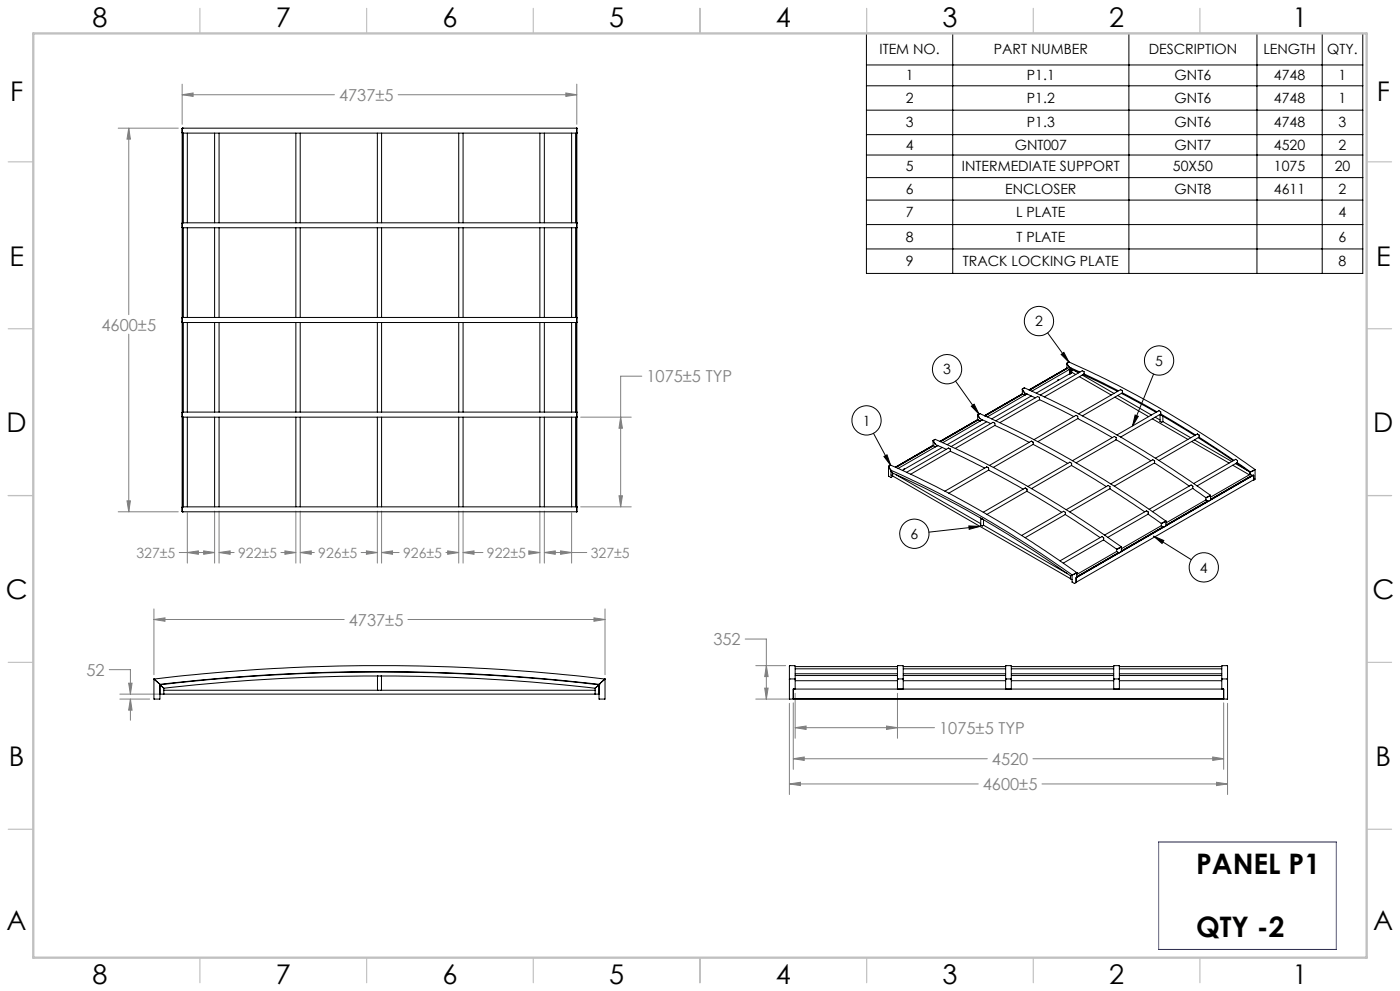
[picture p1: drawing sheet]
<svg xmlns="http://www.w3.org/2000/svg" width="420mm" height="297mm" viewBox="0 0 420 297" stroke-linecap="round" stroke-linejoin="round" font-family="sans-serif">
<g fill="none" stroke="#000" stroke-width=".3">
<path d="M259.9 10h148.9v71.9h-148.9zM259.9 19.5h148.9M285.8 10v71.9M338.7 10v71.9M377.1 10v71.9M396.7 10v71.9M259.9 25.7h148.9M259.9 33h148.9M259.9 40.4h148.9M259.9 46.5h148.9M259.9 53.2h148.9M259.9 60h148.9"/>
<path d="M259.9 67.3h148.9M259.9 74.6h148.9M314.3 99.8l6.4 8.8M286.7 114.2l7 9.9M318.3 106.2l.9-.6 1.5 3zM346.1 112.1l-6.3 15.6M262 129.9l5.2 9.5M265.2 136.8l.9-.5 1.1 3.1zM291.4 121.7l.8-.6 1.5 3zM340.5 124.4l1 .4-1.7 2.9zM290.7 157.6l3.3 .2-3.2 .8zM294 157.8l-15.3 1.7"/>
<path d="M346.1 160.7l11.3 7M346.1 160.7l3 1.3-.5 .9z"/>
<circle cx="311.7" cy="96.2" r="4.4"/>
<circle cx="284.1" cy="110.6" r="4.4"/>
<circle cx="347.7" cy="108" r="4.4"/>
<circle cx="260" cy="126" r="4.4"/>
<circle cx="274.3" cy="160" r="4.4"/>
<circle cx="361.1" cy="170.1" r="4.4"/>
</g>
<g fill="none" stroke="#808080" stroke-width=".3">
<path d="M35.5 38.4h18M38.6 38.4l.5 3.3h-1zM38.6 38.4v55.9M54.6 28.4l3.3-.5v1zM54.6 25.2v12M54.6 28.4h45.7M119.5 28.4h53.5M169.8 27.9l3.2 .5-3.2 .5zM173 25.2v12M38.6 100.2v53.2M192.5 112.7h-6.3v39.2M174.2 125h15.2"/>
<path d="M186.2 125l.5 3.3h-1zM35.5 153.4h18M38.1 150.1h1l-.5 3.3zM56.2 153.7v15.1M64.4 153.2v15.6M65.7 153.2v15.6M88.8 153.2v15.6M90.1 153.2v15.6M113.2 153.2v15.6M114.5 153.2v15.6M137.6 153.2v15.6M138.9 153.2v15.6"/>
<path d="M162 153.2v15.6M163.3 153.2v15.6M171.5 153.7v15.1M174.2 151.9h15.2M185.7 148.6h1l-.5 3.3zM53.8 165.6h10.6M56.2 165.6l3.3-.5v1zM61.1 165.1l3.3 .5-3.3 .5zM65.7 165.6l3.3-.5v1zM65.7 165.6h4.5M84.3 165.6h4.5M85.5 165.1l3.3 .5-3.3 .5z"/>
<path d="M90.1 165.6l3.3-.5v1zM90.1 165.6h4.2M108.3 165.6h4.9M109.9 165.1l3.3 .5-3.3 .5zM114.5 165.6l3.3-.5v1zM114.5 165.6h5.2M133.8 165.6h3.8M134.3 165.1l3.3 .5-3.3 .5zM138.9 165.6l3.3-.5v1zM138.9 165.6h6M158.6 165.1l3.4 .5-3.4 .5zM158.9 165.6h3.1"/>
<path d="M163.3 165.6l3.3-.5v1zM163.3 165.6h12.7M168.2 165.1l3.3 .5-3.3 .5zM46.2 185.7l3.3-.5v1zM46.2 182.5v19.7M46.2 185.7h57.1M122.4 185.7h59.1M178.2 185.2l3.3 .5-3.3 .5zM181.5 182.5v19.7M223.6 191.5h6.3v18M226.7 199.5h9M229.9 199.5l.5 3.3h-1z"/>
<path d="M32.8 200.7h6.3v7.3M35.9 208h11.8M35.9 209.5h9M38.6 204.7h1l-.5 3.3zM39.1 209.5l.5 3.3h-1zM39.1 209.5v6.4M226.7 209.5h10M229.4 206.2h1l-.5 3.3zM236.8 210.8v27.3M238 210.6v20M238.5 218.1l3.3-.5v1zM238.5 207.8v13.5"/>
<path d="M238.5 218.1h41.9M266 217.6l3.2 .5-3.2 .5zM269.2 207.8v13.5M367.1 210.6v20M368.3 210.8v27.3M236.8 234.9h56.7M236.8 234.9l3.3-.4v.9zM238 227.4h58.2M238 227.4l3.3-.5v1zM309.9 227.4h57.2M312.6 234.9h55.7M363.8 226.9l3.3 .5-3.3 .5z"/>
<path d="M364.9 234.5l3.4 .4-3.4 .5z"/>
</g>
<g fill="none" stroke="#c0c0c0" stroke-width=".35">
<path d="M60 2.5v7.5M110 2.5v7.5M160 2.5v7.5M210 2.5v7.5M260 2.5v7.5M310 2.5v7.5M360 2.5v7.5M2.5 48.5h7.5M410 48.5h7.5M2.5 98.5h7.5M410 98.5h7.5M2.5 148.5h7.5"/>
<path d="M410 148.5h7.5M2.5 198.5h7.5M410 198.5h7.5M2.5 248.5h7.5M410 248.5h7.5M60 287v7.5M110 287v7.5M160 287v7.5M210 287v7.5M260 287v7.5M310 287v7.5M360 287v7.5"/>
</g>
<path d="M10 10h400v277h-400z" fill="none" stroke="#c0c0c0" stroke-width=".7"/>
<path d="M347.6 252.3h53.3v32.2h-53.3z" fill="none" stroke="#00f" stroke-width=".3"/>
<path d="M265.2 136.8l.9-.5 1.1 3.1zM291.4 121.7l.8-.6 1.5 3zM346.1 160.7l3 1.3-.5 .9zM318.3 106.2l.9-.6 1.5 3zM340.5 124.4l1 .4-1.7 2.9zM290.7 157.6l3.3 .2-3.2 .8z" fill="#000"/>
<g fill="#808080">
<path d="M90.1 165.6l3.3-.5v1zM109.9 165.1l3.3 .5-3.3 .5zM85.5 165.1l3.3 .5-3.3 .5zM65.7 165.6l3.3-.5v1zM61.1 165.1l3.3 .5-3.3 .5zM56.2 165.6l3.3-.5v1zM114.5 165.6l3.3-.5v1zM134.3 165.1l3.3 .5-3.3 .5zM138.9 165.6l3.3-.5v1zM158.6 165.1l3.4 .5-3.4 .5zM168.2 165.1l3.3 .5-3.3 .5zM163.3 165.6l3.3-.5v1z"/>
<path d="M38.6 204.7h1l-.5 3.3zM39.1 209.5l.5 3.3h-1zM46.2 185.7l3.3-.5v1zM178.2 185.2l3.3 .5-3.3 .5zM38.1 150.1h1l-.5 3.3zM38.6 38.4l.5 3.3h-1zM186.2 125l.5 3.3h-1zM185.7 148.6h1l-.5 3.3zM169.8 27.9l3.2 .5-3.2 .5zM54.6 28.4l3.3-.5v1zM236.8 234.9l3.3-.4v.9zM364.9 234.5l3.4 .4-3.4 .5zM238 227.4l3.3-.5v1zM363.8 226.9l3.3 .5-3.3 .5zM238.5 218.1l3.3-.5v1zM266 217.6l3.2 .5-3.2 .5zM229.9 199.5l.5 3.3h-1zM229.4 206.2h1l-.5 3.3z"/>
</g>
<g fill="none" stroke="#000" stroke-width=".3">
<path d="M54.6 39.8l.2 .1M54.6 38.5v114.8M54.8 38.4h118.1M54.8 38.4l-.2 .1M54.8 39.9h118.1M54.8 38.4h.1M54.8 39.9h.1M54.8 39.9v26.9M55 39.9v26.9M56.2 39.9v26.9M64.4 39.9v26.9M65.7 39.9v26.9"/>
<path d="M88.8 39.9v26.9M90.1 39.9v26.9M113.2 39.9v26.9M114.5 39.9v26.9M137.6 39.9v26.9M138.9 39.9v26.9M162 39.9v26.9M163.3 39.9v26.9M171.5 39.9v26.9M172.7 39.9v26.9M172.9 38.4h.1M172.9 39.9h.1"/>
<path d="M172.9 38.4l.1 .1M173 39.9v26.9M173 39.8l-.1 .1zM173 38.5v114.8M54.8 66.8h.1M54.8 68.3h.1M54.8 66.8h118.1M54.8 68.3h118.1M54.8 68.3v26.8M55 68.3v26.8M56.2 68.3v26.8M64.4 68.3v26.8"/>
<path d="M65.7 68.3v26.8M88.8 68.3v26.8M90.1 68.3v26.8M113.2 68.3v26.8M114.5 68.3v26.8M137.6 68.3v26.8M138.9 68.3v26.8M162 68.3v26.8M163.3 68.3v26.8M171.5 68.3v26.8M172.7 68.3v26.8M172.9 66.8h.1"/>
<path d="M172.9 66.8l.1 .1zM172.9 68.3h.1M173 68.3v26.8M54.8 95.1h.1M54.6 96.5l.2 .2zM54.8 95.1h118.1M54.8 96.7h118.1M54.8 96.7h.1M54.8 96.7v26.8M55 96.7v26.8M56.2 96.7v26.8M64.4 96.7v26.8"/>
<path d="M65.7 96.7v26.8M88.8 96.7v26.8M90.1 96.7v26.8M113.2 96.7v26.8M114.5 96.7v26.8M137.6 96.7v26.8M138.9 96.7v26.8M162 96.7v26.8M163.3 96.7v26.8M171.5 96.7v26.8M172.7 96.7v26.8M172.9 95.1h.1"/>
<path d="M172.9 95.1l.1 .2zM172.9 96.7h.1M173 96.7v26.8M173 96.5l-.1 .2zM306.7 116.6v.1M306.7 118.1l.6 .4 .8-.4-11.9 6.9M306.7 116.6v1.5M306.7 116.7l.6 1M306.7 118.1l-11.3 6.5 11.3-6.5M306.7 118l-11.4 6.6M306.8 118.1l-11.3 6.6M307.3 116.2h.1"/>
<path d="M307.3 116.2l-.6 .4M307.3 116.2l14.5 6.9 15 8.2 14.1 8.7 12.2 8.4M307.3 117.7l.1 .1M307.4 117.8l3.2 1.4M309.4 118.7l-11.9 6.9M311.9 119.8l10.3 5M311.9 119.8l-.1-.7-.5-.3-12.6 7.3M311.9 119.8l-12 6.9M317.5 113.8h.1M317.5 113.8l-.1 .1M320.1 108.9v.1M320.1 110.3l.6 .4 .3-.1"/>
<path d="M320.1 108.9v1.4M320.1 109l.6 1M320.1 110.3l-11.3 6.6 11.3-6.5M320.1 110.3l-11.4 6.5M320.2 110.4l-11.3 6.5M320.7 108.5l14.5 6.9 15 8.2 13.1 8.1 13.2 9M320.7 108.5h.1M320.7 108.5l-.6 .4M320.7 110l.1 .1M320.8 110.1l3.2 1.4M321 110.6v1.5l.4-.3M321 110.6l-11.4 6.6"/>
<path d="M321 112l-10.1 5.8M321.1 110.2v1.2l.5 .2M321.2 110.2l.3 .5M321.5 111.8h-.1M321.5 111.5v.3M321.5 110.7h.1M321.6 110.7l2.1 1M321.6 111.6l1.1 .7M321.9 110.9l-.4 .2 .1 .5M322.5 111.1l1.1 .7M323.8 112.9l9.6 5.5M324.7 112.4l9.5 5.5"/>
<path d="M324.7 111.1l-12.6 7.3M324.7 111.1h.1M324.7 111.1l.5 .3v.7M324.9 112.3l10.3 5M325.2 112.1l10.3 5M325.2 112.1l-11.9 6.9M334.5 119l10.1 5.9M335.3 118.5l10.1 5.9M336.4 117.9l10.5 5.7M336.7 117.7l10.4 5.7M54.8 123.5h.1M54.6 124.9l.2 .1"/>
<path d="M54.8 123.5h118.1M54.8 125h118.1M54.8 125h.1M54.8 125v26.9M55 125v26.9M56.2 125v26.9M64.4 125v26.9M65.7 125v26.9M88.8 125v26.9M90.1 125v26.9M113.2 125v26.9M114.5 125v26.9"/>
<path d="M137.6 125v26.9M138.9 125v26.9M162 125v26.9M163.3 125v26.9M171.5 125v26.9M172.7 125v26.9M172.9 123.5h.1M172.9 125h.1M172.9 123.5l.1 .1zM173 125v26.9M173 124.9l-.1 .1zM266.6 139.8v2.9l.7 .3 .4-.2 .1-.7 .3-.2"/>
<path d="M266.6 139.7l.6-.3 7 3.2 6.6 3.2 10.3 5.5 8.4 4.9 8.4 5.2 15.1 10.2M266.6 139.7v.2M266.6 139.9l.6 1M279.9 132.1l.1 1.4M279.9 133.5l-11.3 6.5M280 132l.6 1.1M280 133.5l.6 .4 .7-.3-11.9 6.8M280 133.5l-11.3 6.5M280.1 133.6l-11.3 6.5M280.6 131.7h.1M280.6 131.7l-.6 .3M280.6 131.7l12.6 5.9 15 8.1 14.1 8.6 14.1 9.6"/>
<path d="M280.6 133.1v.1M280.6 133.2l3.3 1.5M282.6 134.1l-11.9 6.9M284.5 134.3h.1M284.5 134.3l-12.5 7.3M284.6 134.3l.5 .2v.7M285.1 135.3l10.3 5M285.1 135.2l-11.9 6.9M293.3 125.8h.1M293.3 124.4v1.4M293.3 124.3v.1M293.3 125.8l.7 .4 .7-.4-11.9 6.9"/>
<path d="M293.3 124.4l.7 1M293.3 125.8l-11.3 6.5M293.4 125.9l-11.2 6.5M293.9 124h.1M293.9 124l-.6 .3M294 124l12.6 5.9 15 8.1 13.1 7.9 15.1 10.3M294 125.4v.1M294 125.5l3.3 1.5M296 139.9h.1M296 139.9l-12.5 7.3M296 126.4l-11.9 6.9M296.1 139.9l.4 .3 .1 .7"/>
<path d="M297.9 126.6h.1M297.9 126.6l-12.6 7.2M297.9 126.6l.5 .3 .1 .6M298.5 127.5l10.3 5.1M298.5 127.5l-11.9 6.9M310 133.2l10.4 5.7M310 133.2v-.7l-.6-.3-12.6 7.3M310 133.2l-12 6.9M320.9 138.5h.1M320.9 138.5l-12.5 7.3M321 138.5l.5 .4v.6M321.5 139.5l10.4 6.3"/>
<path d="M321.5 139.5l-12 6.9M321.7 138.1l12.6-7.3 .6 .3v.7l-12.1 6.9M323.3 125.4l10.4 5.8M323.4 125.4l-.1-.6-.5-.3-12.6 7.3M323.4 125.4l-12 7M323.6 124l12.6-7.2 .5 .2v.7l-12 6.9M334.8 131.8l10.5 6.3M345.7 125.5l10.7 6.2M346.3 138.8l10.5 6.9M346.4 138.7v-.6l-.6-.3-12.6 7.2M346.4 138.7l-12.1 7M346.5 125l1.5 .9"/>
<path d="M347.9 124.2l10.5 6.3M348.1 124.3l.3 .2M348.2 124.1l10.4 6.3M348.2 124v-.6l-.5-.3-12.6 7.2M348.2 124v.1M348.2 124.1l-12 6.9M348.4 124.5h.1M348.5 124.5l-.5-.3v2.1l.4 .3 .4-.2M348.9 124.7l-.1 1.7M348.9 126.4l8.3 4.8M357.5 132.3l11.2 6.5M358.3 131.8l11.2 6.5"/>
<path d="M359.5 131.2l10.5 6.9M359.7 131.1l10.5 6.9M359.7 131l.1-.6-.6-.3-12.6 7.2M359.7 131l-12 7M369.8 139.4l5 2.9M370.7 139l3.3 1.9M371 138.8l3.9 2.7M371.2 138.6l3.9 2.8M371.2 138.6l.1-.5-.6-.4-12.6 7.2M371.2 138.6l-12.1 7M54.8 151.9h.1M54.6 153.3l.2 .1"/>
<path d="M54.8 151.9h118.1M54.8 153.4h118.1M54.8 153.4h.1M172.9 151.9h.1M172.9 151.9l.1 .1zM172.9 153.4h.1M173 153.3l-.1 .1M267.2 140.9h.1M267.3 140.9l12.2 5.8 14 7.6 16 9.7 12.1 8.3M267.3 141v1.4l.4 .3M267.3 141v.1M267.3 141.1l.4 .6"/>
<path d="M267.4 141h-.1M267.7 141.7l.1 .1M267.8 141.8l14.1 6.8 13.1 7.1 15 9.3 11.2 7.6M267.8 142.6l53.3 30.8M268.7 142.2l25.5 14.7M271.3 140.5h.1M294.2 155.3v2.1l.4 .2 .4-.2M294.3 155.4l.4 .2M294.3 155.3v.1M294.3 155.3l.3 .2M294.6 155.5h.1M295.1 157.4h-.1"/>
<path d="M295.1 157.4l25.1 14.5M295.1 155.8v1.6M296.6 140.9l10.4 5.7M296.6 140.9l-12 6.9M307.6 146.3l-12.6 7.2M307.6 146.3h.1M307.6 146.3l.5 .2v.7M308.1 147.2l10.4 6.3M308.1 147.2l-12 7M319.6 154.2l10.4 6.9M319.6 154.2v-.6l-.5-.4-12.6 7.3M319.6 154.2l-12 6.9"/>
<path d="M333 146.5l10.4 6.9M333 146.5v-.7l-.6-.3-12.5 7.2M333 146.5l-12.1 6.9M344.4 154.1l4 2.8M348.4 156.9h.1M348.4 156.9v.7M348.4 157.6l.6 .4M348.4 157.5l-12 7M348.9 157.9l-12.5 7.3 12.6-7.3M349 156.6l-.6 .3M349 158l-12.6 7.3M349.1 156.5l-.1 .1"/>
<path d="M349.7 156.2h.1M349.7 156.2l-.6 .3M349.8 157.6l-.8 .4M349.8 156.2v1.4M357.8 146.4l4 2.8M357.8 146.4l.1-.7-.6-.3-12.6 7.2M357.8 146.4l-12.1 6.9M361.8 149.2h.1M361.8 149.9l.6 .3 .7-.3M361.8 149.2v.7M361.8 149.8l-12 6.9M362.3 150.2l-12.5 7.2"/>
<path d="M362.4 148.9l-.6 .3M362.4 150.2l-12.6 7.3M362.5 148.8l-.1 .1M363.1 148.5l-.6 .3M363.1 148.4v.1M363.1 148.4v1.5M374.9 141.8v.1M374.9 141.9h.1M374.9 141.5h.1M374.9 141.5v.7M375.1 142.1l.7 .4 .3-.1M375.1 141.4h.1"/>
<path d="M375.1 141.4v.7M375.1 141.5h-.1M375.1 142.1l-12 6.9M375.7 142.4l-12.6 7.3M375.8 141.1l-.6 .3M375.8 142.5l-12.7 7.3M375.9 141.1h-.1M376.1 143.8v.1M376.1 143.8h.1M376.1 143.8l-53.3 30.7M376.1 142.4v1.5M376.1 142.4l-53.3 30.8"/>
<path d="M376.5 140.8l-.6 .3M376.5 140.7v.1M376.5 140.7v2.9l-.4 .3M321.1 173.4h.1M321.2 172.9l-.1 .1M321.2 172.6h.1M321.2 173.5l.4 .2M321.2 173.5h.1M321.2 172.6v.9M321.6 172.4l-.4 .2M321.6 172.4h.1M321.6 172.3h.1"/>
<path d="M321.6 172.3v2.2l.7 .4 .5-.3v-1.4M323 171.6h.1M323 171.6l-1.3 .7M323 173l-.2 .2M323 171.6v1.4M331 161.8l4 2.8M331 161.8l.1-.6-.5-.4-12.6 7.3M331 161.8l-12 7M331.4 160.4l12.5-7.3 .6 .4v.6l-12.1 6.9M335 164.6h.1M335 164.6v.7M335 165.3h.1"/>
<path d="M335 165.3l-12 6.9M335 165.3l.7 .4M335.6 165.6l-12.6 7.3M335.7 164.3l-.7 .3M335.7 165.7l-12.7 7.3M335.8 164.2l-.1 .1M336.4 163.9h.1M336.4 163.9l-.6 .3M336.4 165.3l-.7 .4M336.4 163.9v1.4M238.5 199.8h30.7M271 199.8h30.7"/>
<path d="M303.4 199.8h30.7M335.8 199.8h30.7M46.3 203.6l-.1-.1a571.2 571.2 0 0 1 135.3 0l-.1 .1M46.3 203.6l-.1-.1v6h1.8v-4.4M46.3 203.6l1.5 1.4M47.8 205l.2 .1M48 205.2h.1M48 208h1.1M48 205.2l.1 .1M48 205.2a571 571 0 0 1 131.7 0M48 205.1a571 571 0 0 1 131.7 0M48.1 205.3l1 1"/>
<path d="M49.1 206.9v1.1M49.1 206.3v.6M49.1 208h129.4M49.1 206.9h64.1M113.2 202.6a570.1 570.1 0 0 0-64.1 3.7M113.2 206.9h1.2M113.2 202.6h1.2M113.2 202.6v4.3M114.4 202.6a570.1 570.1 0 0 1 64.1 3.7M114.4 206.9h64.1M114.4 202.6v4.3M178.5 206.9v1.1"/>
<path d="M178.5 208h1.2M178.5 206.3v.6M178.7 206.1l-.2 .2M179.6 205.3l-.9 .8M179.7 205.2l-.1 .1M179.7 205.2h.1M179.8 205l-.1 .1M181.4 203.6l.1-.1v6h-1.8v-4.4M181.4 203.6l-1.6 1.4M236.8 203.6l.1-4.1 1.6 .1v4M236.8 203.6v5.9h131.5v-5.9M236.8 203.6h1.7"/>
<path d="M237 203.5l-.2 .1M238 209.5v-3h129.1v3M238 209.4h129.1M238.4 203.5l.1 .1M238.5 204h30.7M238.5 202.5h30.7M238.5 201.9h30.7M238.5 200.4h30.7M238.5 203.6v2.9M269.2 203.6l.1-4.1 1.7 .1v4M269.2 203.6h1.8M269.2 203.6v2.9"/>
<path d="M269.4 203.5l-.2 .1M270.8 203.5l.2 .1M271 204h30.7M271 202.5h30.7M271 201.9h30.7M271 200.4h30.7M271 203.6v2.9M301.7 203.6l.1-4.1 1.6 .1v4M301.7 203.6h1.7M301.7 203.6v2.9M301.8 203.5l-.1 .1M303.2 203.5l.2 .1"/>
<path d="M303.4 204h30.7M303.4 202.5h30.7M303.4 201.9h30.7M303.4 200.4h30.7M303.4 203.6v2.9M334.1 203.6l.1-4.1 1.6 .1v4M334.1 203.6h1.7M334.1 203.6v2.9M334.3 203.5l-.2 .1M335.7 203.5l.1 .1M335.8 204h30.7M335.8 202.5h30.7"/>
<path d="M335.8 201.9h30.7M335.8 200.4h30.7M335.8 203.6v2.9M366.5 203.6l.1-4.1 1.7 .1v4M366.5 203.6h1.8M366.5 203.6v2.9M366.7 203.5l-.2 .1M368.1 203.5l.2 .1"/>
</g>
<g font-size="8.5">
<text x="358.8" y="261.8">PANEL P1</text>
<text x="358.8" y="280.8">QTY -2</text>
</g>
<g font-size="8.1">
<text x="27.8" y="8">8</text>
<text x="82.8" y="8">7</text>
<text x="132.8" y="8">6</text>
<text x="182.8" y="8">5</text>
<text x="232.8" y="8">4</text>
<text x="282.8" y="8">3</text>
<text x="332.8" y="8">2</text>
<text x="387.8" y="8">1</text>
<text x="3" y="30.4">F</text>
<text x="413" y="30.4">F</text>
<text x="2.8" y="79.6">E</text>
<text x="412.8" y="79.6">E</text>
<text x="2" y="129.6">D</text>
<text x="412" y="129.6">D</text>
<text x="1.7" y="179.6">C</text>
<text x="411.7" y="179.6">C</text>
<text x="2.7" y="229.6">B</text>
<text x="412.7" y="229.6">B</text>
<text x="2" y="278.9">A</text>
<text x="412" y="278.9">A</text>
<text x="27.8" y="295">8</text>
<text x="82.8" y="295">7</text>
<text x="132.8" y="295">6</text>
<text x="182.8" y="295">5</text>
<text x="232.8" y="295">4</text>
<text x="282.8" y="295">3</text>
<text x="332.8" y="295">2</text>
<text x="387.8" y="295">1</text>
</g>
<g font-size="4.9" fill="#808080">
<text x="101.7" y="30.2">4737±5</text>
<text x="30.4" y="99.1">4600±5</text>
<text x="193.9" y="114.6">1075±5 TYP</text>
<text x="104.6" y="187.5">4737±5</text>
<text x="214" y="193.4">352</text>
<text x="25.9" y="202.6">52</text>
<text x="281.7" y="220">1075±5 TYP</text>
<text x="297.6" y="229.2">4520</text>
<text x="294.9" y="236.8">4600±5</text>
</g>
<g font-size="4.2">
<text x="263.9" y="16.2">ITEM NO.</text>
<text x="298.1" y="16.2">PART NUMBER</text>
<text x="344.6" y="16.2">DESCRIPTION</text>
<text x="379" y="16.2">LENGTH</text>
<text x="398.2" y="16.2">QTY.</text>
<text x="271.7" y="24.1">1</text>
<text x="308.1" y="24.1">P1.1</text>
<text x="352.4" y="24.1">GNT6</text>
<text x="382.2" y="24.1">4748</text>
<text x="401.6" y="24.1">1</text>
<text x="271.7" y="30.9">2</text>
<text x="308.1" y="30.9">P1.2</text>
<text x="352.4" y="30.9">GNT6</text>
<text x="382.2" y="30.9">4748</text>
<text x="401.6" y="30.9">1</text>
<text x="271.7" y="38.2">3</text>
<text x="308.1" y="38.2">P1.3</text>
<text x="352.4" y="38.2">GNT6</text>
<text x="382.2" y="38.2">4748</text>
<text x="401.6" y="38.2">3</text>
<text x="271.7" y="44.9">4</text>
<text x="304.4" y="44.9">GNT007</text>
<text x="352.4" y="44.9">GNT7</text>
<text x="382.2" y="44.9">4520</text>
<text x="401.6" y="44.9">2</text>
<text x="271.7" y="51.3">5</text>
<text x="288.6" y="51.3">INTERMEDIATE SUPPORT</text>
<text x="351.9" y="51.3">50X50</text>
<text x="382.2" y="51.3">1075</text>
<text x="400.4" y="51.3">20</text>
<text x="271.7" y="58.1">6</text>
<text x="301.5" y="58.1">ENCLOSER</text>
<text x="352.4" y="58.1">GNT8</text>
<text x="382.2" y="58.1">4611</text>
<text x="401.6" y="58.1">2</text>
<text x="271.7" y="65.1">7</text>
<text x="304.9" y="65.1">L PLATE</text>
<text x="401.6" y="65.1">4</text>
<text x="271.7" y="72.5">8</text>
<text x="304.9" y="72.5">T PLATE</text>
<text x="401.6" y="72.5">6</text>
<text x="271.7" y="79.8">9</text>
<text x="288.8" y="79.8">TRACK LOCKING PLATE</text>
<text x="401.6" y="79.8">8</text>
<text x="310.5" y="97.8">2</text>
<text x="283" y="112.2">3</text>
<text x="346.6" y="109.6">5</text>
<text x="258.8" y="127.5">1</text>
<text x="273.2" y="161.5">6</text>
<text x="360" y="171.6">4</text>
</g>
<g font-size="4.2" fill="#808080">
<text x="40.9" y="167.2">327±5</text>
<text x="71.4" y="167.2">922±5</text>
<text x="95.5" y="167.2">926±5</text>
<text x="120.9" y="167.2">926±5</text>
<text x="146.1" y="167.2">922±5</text>
<text x="177.2" y="167.2">327±5</text>
</g>
</svg>
